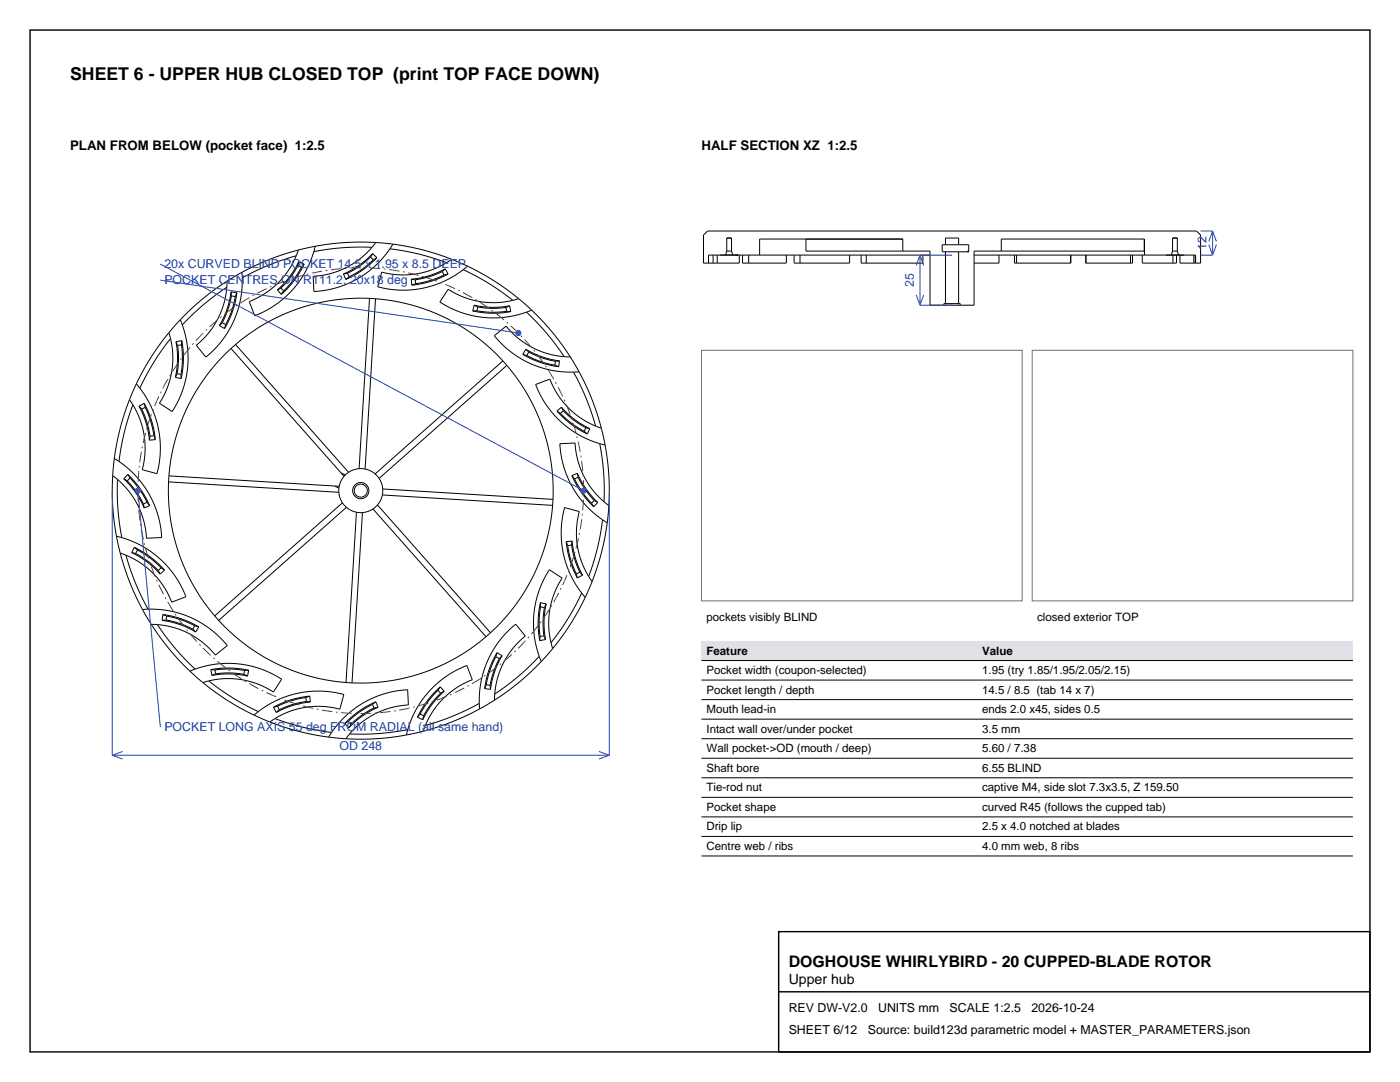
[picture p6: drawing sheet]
<svg xmlns="http://www.w3.org/2000/svg" width="279mm" height="216mm" viewBox="0 0 279 216" stroke-linecap="round" stroke-linejoin="round" font-family="sans-serif">
<g fill="none" stroke="#000" stroke-width=".2">
<path d="M45.3 57.3a48.6 48.6 0 0 0-8.9 7.5M45.3 56.1v1.2M45.3 56.1a49.6 49.6 0 0 0-9.3 7.7M46.1 58.2l1.2 .2M46.1 58.2a17.4 17.4 0 0 1-2.3 6.8M46.1 58.2l.1 .8M46.2 59l-.8 2.9-1 2.5M46.2 59l.8 .2M47 59.2l-.8 3-1.2 2.6M47.3 58.4a18.6 18.6 0 0 1-2.5 7.2M47.3 58.4l-.3 .8M48.3 54.3v1.1"/>
<path d="M48.3 54.3l-3 1.8M48.3 55.4a19.5 19.5 0 0 1-7.2 15.9l-1.9-2.4a16.5 16.5 0 0 0 6.1-11.6M55.4 57.9l.7 .8M56.1 57.5l-.7 .4M56.1 57.5l.5 .5M56.6 58l-.5 .7M59.1 51a48.6 48.6 0 0 0-10.8 4.4M59.5 53l-1.6 2.5-1.8 2M59.5 53l.7 .3M59.5 49.9l-.4 1.1M59.5 49.9a49.6 49.6 0 0 0-11.2 4.4M59.6 52.2l1.1 .5"/>
<path d="M59.6 52.2a17.4 17.4 0 0 1-4.2 5.7M59.6 52.2l-.1 .8M60.2 53.3l-1.7 2.6-1.9 2.1M60.7 52.7a18.6 18.6 0 0 1-4.6 6M60.7 52.7l-.5 .6M62.6 50.2a19.5 19.5 0 0 1-11.8 12.8l-1.1-2.8a16.5 16.5 0 0 0 9.4-9.2M62.9 49.1l-.3 1.1M62.9 49.1l-3.4 .8M68.5 54.7l.5 1.1M69.3 54.5l-.8 .2M69.3 54.5l.4 .7M69.7 55.2l-.7 .6"/>
<path d="M73.7 59.5l-2 34M74 51.3l-2.3 1.9-2.4 1.3M74 51.3l.5 .6M74.2 49.4a16.5 16.5 0 0 1-11.7 5.7l.1 3.1a19.5 19.5 0 0 0 15.2-8.6M74.2 49.4a48.6 48.6 0 0 0-11.6 .8M74.4 50.6l.8 .8M74.4 50.6a17.4 17.4 0 0 1-5.9 4.1M74.4 50.6l-.4 .7M74.5 51.9l-2.2 1.8-2.6 1.5M74.9 59.6l-2 34M75 48.4l-.8 1M75 48.4l3.4 .3"/>
<path d="M75 48.4a49.6 49.6 0 0 0-12.1 .7M75.2 51.4a18.6 18.6 0 0 1-6.2 4.4M75.2 51.4l-.7 .5M77.8 49.6a48.6 48.6 0 0 1 11.3 2.8M78.4 48.7l-.6 .9M78.4 48.7a49.6 49.6 0 0 1 11.7 3M82.1 55.7l.1 1.2M82.1 55.7l.8 .1M82.9 55.8l.1 .8M83 56.6l-.8 .3M88.3 54.2l-2.8 1.1-2.6 .5M88.3 54.2l.3 .7"/>
<path d="M88.6 54.9l-2.9 1.1-2.7 .6M88.9 53.6l.5 1.1M88.9 53.6a17.4 17.4 0 0 1-6.8 2.1M88.9 53.6l-.6 .6M89.1 52.4a16.5 16.5 0 0 1-12.9 1.9l-.8 2.9a19.5 19.5 0 0 0 17-3.4M89.4 54.7a18.6 18.6 0 0 1-7.2 2.2M89.4 54.7l-.8 .2M90.1 51.7l-1 .7M90.1 51.7l3.2 1.4M92.4 53.8a48.6 48.6 0 0 1 9.9 6.1M93.3 53.1l-.9 .7M93.3 53.1a49.6 49.6 0 0 1 10.2 6.5"/>
<path d="M102.3 59.9a16.5 16.5 0 0 1-12.9-2.2l-1.6 2.6a19.5 19.5 0 0 0 17.3 2M103.5 59.6l-1.2 .3M103.5 59.6l2.6 2.3M141.4 52.5h.9M141.4 52.5h-1v-5.6l.8-.8h97.6l.8 .8v5.6h-1M142.3 52.5h.8M142.3 50.9v1.6M143.1 50.9v1.6M143.6 50.9h3.6M143.6 50.9h.1M144.8 50.9h1.4M144.8 50.9h-3.4v1.6"/>
<path d="M145 50.1l-.2 .8M145 47.5h1M145 50.1h1M145 47.5v2.6M146 50.1l.2 .8M146 47.5v2.6M146.2 50.9h5.4M146.8 50.9h.5M147.2 50.9h.1M147.3 50.9h.1M147.5 50.9v1.6h-4.4M148.2 50.9v1.6h1.2"/>
<path d="M149.4 50.9v1.6M151.6 50.9h34M156.9 50.9v1.6h-7.5M158.5 50.9v1.6h1.2M159.7 50.9v1.6M160.8 47.7v2.4h24.8v10.8h2.8M169.6 50.9v1.6h-9.9M171.9 50.9v1.6h1M172.9 50.9v1.6M180.2 50.1v-2.4h-28.6v3.2M184.2 50.9v1.6h-11.3M188.7 50.2h2.6"/>
<path d="M188.7 48.8h2.6M188.7 48.8v-1.3h2.6v1.3M188.7 48.8h-.7v1.4h.7M188.7 50.2v10.4M191.3 50.2v10.4M191.3 50.2h2M191.3 48.8h2v1.4M193.3 50.1h-.2v.1h.2M194.4 50.9h34M199.4 50.9v1.6h-5M199.8 50.1v-2.4h28.6v3.2M202.5 50.9v1.6h.4"/>
<path d="M202.9 52.5h10.8M202.9 50.9v1.6M213.7 50.9v1.6M216.7 50.9v1.6M216.7 52.5h8.9M225.6 50.9v1.6M226 50.9v1.6h-.4M228 50.9v1.6h6.1M228.4 47.7v2.4h-34v10.8h-2.8M232.7 50.9h3.7M232.7 50.9h.1M233.8 50.9h1.4"/>
<path d="M233.8 50.9h-5.4M234 50.1l-.2 .8M234 47.5h1M234 50.1h1M234 47.5v2.6M234.1 50.9v1.6M234.8 50.9v1.6h-.7M235 50.1l.2 .8M235 47.5v2.6M235.2 50.9h3.4v1.6M235.5 50.9v1.6h2.8M236.4 50.9h.1"/>
<path d="M238.3 52.5h.2M238.3 50.9v1.6M238.5 52.5h.1M238.5 50.9v1.6M25.8 79.8l.7 1M25.8 79.8a49.6 49.6 0 0 0-3 11.7M27.2 76.6l.7 .9M27.2 76.6l-1.4 3.2M27.9 77.5a19.5 19.5 0 0 1 3.4 17l-2.9-.8a16.5 16.5 0 0 0-1.9-12.9M33.7 66.4l.3 1.2M33.7 66.4a49.6 49.6 0 0 0-6.5 10.2M34 67.6a48.6 48.6 0 0 0-6.1 9.9"/>
<path d="M35 75.3l1.1 .2M35.1 68.2a17.4 17.4 0 0 1-.1 7.1M35.1 68.2l.3 .7M35.3 74.6l-.3 .7M35.3 74.6l.8 .1M35.4 68.9l.2 3-.3 2.7M36 63.8l.4 1M36 63.8l-2.3 2.6M36.1 74.7v.8M36.2 68.8l.2 2.8-.3 3.1M36.2 68.8l-.8 .1M36.3 68l-1.2 .2"/>
<path d="M36.3 68a18.6 18.6 0 0 1-.2 7.5M36.3 68l-.1 .8M36.4 64.8a19.5 19.5 0 0 1-2 17.3l-2.6-1.6a16.5 16.5 0 0 0 2.2-12.9M43.8 65l1 .6M44.4 64.4l-.6 .6M44.4 64.4l.6 .4M45 64.8l-.2 .8M46.1 69.5l22.6 25.5M47 68.7l22.6 25.5M94.4 62a18.6 18.6 0 0 0 7.5 .2M94.6 60.9a17.4 17.4 0 0 0 7.1 .1M94.6 60.9l-.2 1.1"/>
<path d="M94.6 60.9l.7 .3M95.2 62h-.8M95.2 62l2.8 .3 3.1-.2M95.3 61.2l3 .3 2.7-.2M95.3 61.2l-.1 .8M100.4 72l-25.5 22.6M101 61.3l.1 .8M101.1 62.1l.8 .1M101.2 72.9l-25.5 22.6M101.7 61l.2 1.2M101.7 61l-.7 .3M104.3 70.7a18.6 18.6 0 0 0 7.2 2.5"/>
<path d="M104.3 70.7l.8 .2M104.9 69.7a17.4 17.4 0 0 0 6.8 2.3M104.9 69.7l-.6 1M104.9 69.7l.6 .6M105.1 62.3a48.6 48.6 0 0 1 7.5 8.9M105.1 70.9l2.6 1.2 3 .8M105.5 70.3l2.5 1 2.9 .8M105.5 70.3l-.4 .6M106.1 61.9l-1 .4M106.1 61.9a49.6 49.6 0 0 1 7.7 9.3M110.7 72.9l.8 .3M110.9 72.1l-.2 .8"/>
<path d="M111.7 72l-.2 1.2M111.7 72l-.8 .1M112.6 71.2a16.5 16.5 0 0 1-11.6-6.1l-2.4 1.9a19.5 19.5 0 0 0 15.9 7.2M112.6 71.2h1.2M113.8 71.2l1.8 3M114.5 74.2a48.6 48.6 0 0 1 4.4 10.8M115.6 74.2h-1.1M115.6 74.2a49.6 49.6 0 0 1 4.4 11.2M188.4 60.9h3.2M188.7 60.6h2.6M188.7 60.6h-.3v.3M191.3 60.6h.3v.3"/>
<path d="M22.5 94.9l1 .8M22.5 94.9v6.2l.7 5.9M22.8 91.5l.9 .6M22.8 91.5l-.3 3.4M23.5 95.7a48.6 48.6 0 0 0 .8 11.6M23.7 92.1a19.5 19.5 0 0 1 8.6 15.2l-3.1 .1a16.5 16.5 0 0 0-5.7-11.7M24.7 95.5a17.4 17.4 0 0 1 4.1 5.9M24.7 95.5l.7 .4M25.4 95.9l1.9 2.3 1.3 2.4M25.5 94.7l-.8 .8M25.5 94.7a18.6 18.6 0 0 1 4.4 6.2M25.5 94.7l.5 .7"/>
<path d="M26 95.4l1.8 2.2 1.5 2.6M26 95.4l-.6 .5M26.5 80.8a48.6 48.6 0 0 0-2.8 11.3M27.7 81a17.4 17.4 0 0 1 2.1 6.8M27.7 81l.6 .6M28.3 81.6l1 2.6 .6 2.8M28.8 80.5l-1.1 .5M28.8 80.5a18.6 18.6 0 0 1 2.2 7.2M28.8 80.5l.2 .8M29 81.3l1 2.6 .7 3M29 81.3l-.7 .3M29.9 87l-.1 .8"/>
<path d="M30.7 86.9l.3 .8M30.7 86.9l-.8 .1M31 87.7l-1.2 .1M33.6 96.2l34 2M33.7 95l34 2M66.8 97l.8 .4M68.1 94.4h.1M68.1 94.4l.8 .4M76.3 98.8l34 2M76.4 97.6l34 2M111.2 82a18.6 18.6 0 0 0 6 4.6M111.2 82l.7 .5"/>
<path d="M111.9 82.5l2.1 1.9 2.6 1.7M112 81.3a17.4 17.4 0 0 0 5.7 4.2M112 81.3l-.8 .7M112 81.3l.4 .7M112.4 82l2 1.8 2.5 1.6M112.4 82l-.5 .5M114.1 94.9a18.6 18.6 0 0 0 4.4 6.2M114.1 94.9l.6 .7M114.7 95.6l1.4 2.4 1.9 2.4M115.2 94.4a17.4 17.4 0 0 0 4.1 5.9M115.2 94.4l-1.1 .5M115.2 94.4l.2 .8"/>
<path d="M115.4 95.2l1.3 2.4 1.9 2.3M115.4 95.2l-.7 .4M116.6 86.1l.6 .5M116.9 85.4l.8 .1M116.9 85.4l-.3 .7M117.7 85.5l-.5 1.1M118.6 99.9l.7 .4M118.6 99.9l-.6 .5M118.9 85a16.5 16.5 0 0 1-9.2-9.4l-2.8 1.1a19.5 19.5 0 0 0 12.8 11.8M118.9 85l1.1 .4M119.7 88.5l1.1 .3M119.7 88.5a48.6 48.6 0 0 1 .8 11.6"/>
<path d="M120 85.4l.8 3.4M120.8 88.8a49.6 49.6 0 0 1 .7 12.1M23.2 107l1.1 .3M23.2 107l.8 3.4M24 110.4l1.1 .4M24 110.4a49.6 49.6 0 0 0 4.4 11.2M24.3 107.3a19.5 19.5 0 0 1 12.8 11.8l-2.8 1.1a16.5 16.5 0 0 0-9.2-9.4M25.1 110.8a48.6 48.6 0 0 0 4.4 10.8M26.3 110.3a17.4 17.4 0 0 1 5.7 4.2M26.3 110.3l.8 .1M26.8 109.2l-.5 1.1M26.8 109.2a18.6 18.6 0 0 1 6 4.6"/>
<path d="M26.8 109.2l.6 .5M27.1 110.4l2.5 1.6 2 1.8M27.4 109.7l2.4 1.6 2.3 2M27.4 109.7l-.3 .7M28.6 100.6l.2 .8M29.3 100.2l.6 .7M29.3 100.2l-.7 .4M29.9 100.9l-1.1 .5M31.6 113.8l.4 .7M32.1 113.3l.7 .5M32.1 113.3l-.5 .5M32.8 113.8l-.8 .7"/>
<path d="M68.3 100.3l-25.5 22.6M69.1 101.2l-25.5 22.6M71.1 102.2l-2 34M72.3 102.3l-2 34M74.4 101.6l22.6 25.5M75.3 100.8l22.6 25.5M113 108.1a18.6 18.6 0 0 0 2.2 7.2M113 108.1l.3 .8M113.3 108.9l.6 2.7 1.1 2.9M114.1 108.8l.5 2.6 1.1 2.8M114.1 108.8l-.8 .1M114.2 108a17.4 17.4 0 0 0 2.1 6.8"/>
<path d="M114.2 108l-1.2 .1M114.2 108l-.1 .8M115 114.5l.2 .8M115.7 114.2l.6 .6M115.7 114.2l-.7 .3M116.1 118.3l.7 .9M116.1 118.3a48.6 48.6 0 0 1-6.1 9.9M116.3 114.8l-1.1 .5M116.8 119.2a49.6 49.6 0 0 1-6.5 10.2M117.5 115a16.5 16.5 0 0 1-1.9-12.9l-2.9-.8a19.5 19.5 0 0 0 3.4 17M117.5 115l.7 1M118 100.4l.5 .7"/>
<path d="M118.2 116l-1.4 3.2M119.3 100.3l-.8 .8M120.3 103.7l.9 .6M120.3 103.7a48.6 48.6 0 0 1-2.8 11.3M120.5 100.1a16.5 16.5 0 0 1-5.7-11.7l-3.1 .1a19.5 19.5 0 0 0 8.6 15.2M120.5 100.1l1 .8M121.2 104.3a49.6 49.6 0 0 1-3 11.7M121.5 100.9l-.3 3.4M28.4 121.6l1.8 3M29.5 121.6a19.5 19.5 0 0 1 15.9 7.2l-2.4 1.9a16.5 16.5 0 0 0-11.6-6.1M29.5 121.6h-1.1M30.2 124.6h1.2"/>
<path d="M30.2 124.6a49.6 49.6 0 0 0 7.7 9.3M31.4 124.6a48.6 48.6 0 0 0 7.5 8.9M32.3 123.8a17.4 17.4 0 0 1 6.8 2.3M32.5 122.6l-.2 1.2M32.5 122.6a18.6 18.6 0 0 1 7.2 2.5M32.5 122.6l.8 .3M33.1 123.7l-.8 .1M33.1 123.7l2.7 .7 2.7 1.1M33.3 122.9l3 .8 2.6 1.2M33.3 122.9l-.2 .8M37.9 133.9l2.6 2.3M38.5 125.5l.6 .6"/>
<path d="M38.9 124.9l.8 .2M38.9 124.9l-.4 .6M38.9 133.5a19.5 19.5 0 0 1 17.3 2l-1.6 2.6a16.5 16.5 0 0 0-12.9-2.2M38.9 133.5l-1 .4M39.7 125.1l-.6 1M40.5 136.2a49.6 49.6 0 0 0 10.2 6.5M41.7 135.9a48.6 48.6 0 0 0 9.9 6.1M41.7 135.9l-1.2 .3M42.1 133.6l.2 1.2M42.1 133.6a18.6 18.6 0 0 1 7.5 .2M42.1 133.6l.8 .1M42.3 134.8a17.4 17.4 0 0 1 7.1 .1"/>
<path d="M42.9 133.7l2.8-.2 3.1 .3M42.9 133.7l.1 .8M43 134.5l-.7 .3M43 134.5l3-.2 2.7 .3M48.7 134.6l.7 .3M48.8 133.8l-.1 .8M49.6 133.8l-.2 1.1M49.6 133.8h-.8M61 139.2l-3 .7-2.6 1M61 139.2l.1 .8M61.1 140l-2.8 .6-2.6 1M61.1 140l.8 .1"/>
<path d="M61.8 138.9l.1 1.2M61.8 138.9a18.6 18.6 0 0 0-7.2 2.2M61.8 138.9l-.8 .3M87.4 137.8l-1.9 2.1-1.7 2.6M87.4 137.8l.5 .5M87.9 137.1l.7 .8M87.9 137.1a18.6 18.6 0 0 0-4.6 6M87.9 137.1l-.5 .7M87.9 138.3l-1.8 2-1.6 2.5M88.6 137.9a17.4 17.4 0 0 0-4.2 5.7M88.6 137.9l-.7 .4M96.7 137.4l1.2 .2"/>
<path d="M97 136.6l-.3 .8M97 136.6l.8 .2M97.8 136.8l.1 .8M98.7 139.7l-3 1.8M98.7 138.5a16.5 16.5 0 0 1 6.1-11.6l-1.9-2.4a19.5 19.5 0 0 0-7.2 15.9M98.7 138.5v1.2M99 131l-1.2 2.6-.8 3M99 131l.6 .4M99.2 130.2l1 .6M99.2 130.2a18.6 18.6 0 0 0-2.5 7.2M99.2 130.2l-.2 .8M99.6 131.4l-1.1 2.7-.7 2.7"/>
<path d="M100.2 130.8a17.4 17.4 0 0 0-2.3 6.8M100.2 130.8l-.6 .6M107.6 131l.4 1M107.6 131a48.6 48.6 0 0 1-8.9 7.5M107.8 127l-.1 .8M107.9 120.3l1.1 .2M107.9 120.3a18.6 18.6 0 0 0-.2 7.5M107.9 120.3v.8M107.9 121.1l-.3 2.8 .2 3.1M107.9 121.1l.8 .1M108 132a49.6 49.6 0 0 1-9.3 7.7M108.6 126.9l.3 .7"/>
<path d="M108.6 126.9l-.8 .1M108.7 121.2l-.3 3 .2 2.7M108.9 127.6l-1.2 .2M109 120.5a17.4 17.4 0 0 0-.1 7.1M109 120.5l-.3 .7M110 128.2a16.5 16.5 0 0 1 2.2-12.9l-2.6-1.6a19.5 19.5 0 0 0-2 17.3M110 128.2l.3 1.2M110.3 129.4l-2.3 2.6M50.7 142.7l3.2 1.4M51.6 142a19.5 19.5 0 0 1 17-3.4l-.8 2.9a16.5 16.5 0 0 0-12.9 1.9M51.6 142l-.9 .7M53.9 144.1a49.6 49.6 0 0 0 11.7 3"/>
<path d="M54.6 141.1l.5 1.1M54.9 143.4a48.6 48.6 0 0 0 11.3 2.8M54.9 143.4l-1 .7M55.4 140.9l-.8 .2M55.4 140.9l.3 .7M55.7 141.6l-.6 .6M61.9 140.1a17.4 17.4 0 0 0-6.8 2.1M65.6 147.1l3.4 .3M66.2 146.2a19.5 19.5 0 0 1 15.2-8.6l.1 3.1a16.5 16.5 0 0 0-11.7 5.7M66.2 146.2l-.6 .9M68.8 144.4l.8 .8M69.5 143.9l-.7 .5"/>
<path d="M69.5 143.9l.5 .6M69.8 146.4l-.8 1M70 144.5l-.4 .7M74.3 140.6l-2.4 1.4-2.4 1.9M74.3 140.6l.4 .7M74.7 141.3l-2.4 1.3-2.3 1.9M75 140l.5 1.1M75 140a18.6 18.6 0 0 0-6.2 4.4M75 140l-.7 .6M75.5 141.1a17.4 17.4 0 0 0-5.9 4.1M75.5 141.1l-.8 .2M81.1 146.7a49.6 49.6 0 0 1-12.1 .7"/>
<path d="M81.4 145.6l-.3 1.1M81.4 145.6a48.6 48.6 0 0 1-11.6 .8M83.3 143.1l1.1 .5M83.8 142.5l-.5 .6M83.8 142.5l.7 .3M84.5 145.9l-3.4 .8M84.5 142.8l-.1 .8M84.9 144.8a16.5 16.5 0 0 1 9.4-9.2l-1.1-2.8a19.5 19.5 0 0 0-11.8 12.8M84.9 144.8l-.4 1.1M95.7 140.4v1.1M95.7 140.4a48.6 48.6 0 0 1-10.8 4.4M95.7 141.5a49.6 49.6 0 0 1-11.2 4.4"/>
<circle cx="72" cy="97.9" r="4.4"/>
<circle cx="72" cy="97.9" r="1.63"/>
<circle cx="72" cy="97.9" r="1.31"/>
<circle cx="72" cy="97.9" r="38.4"/>
</g>
<path d="M116.5 97.9a44.5 44.5 0 0 0-66.1-38.9 44.5 44.5 0 0 0-2 76.6 44.5 44.5 0 0 0 68-35.4l.1-2.3" fill="none" stroke="#bf1a1a" stroke-width=".2" stroke-dasharray="2.1 .7 .4 .7" stroke-linecap="butt"/>
<g fill="none" stroke="#1a40b3" stroke-width=".2">
<path d="M32 52.7l84.5 45.2M32 55.9l71.5 10.5M182.8 58.8l.8 2.1M183.6 50.9h6.4M183.6 50.9v10M183.6 50.9l.8 2.1M183.6 50.9l-.8 2.1M184.4 58.8l-.8 2.1M239.6 50.9h2.4M239.6 46.1h2.4M241.2 48.8l.8 2.1M242 46.1v4.8"/>
<path d="M242 46.1l.8 2.1M242 46.1l-.8 2.1M242.8 48.8l-.8 2.1M183.6 60.9h6.4M22.4 97.9v52.8M27.5 97.9l4.5 47.2M121.6 97.9v52.8M22.4 150.7h99.2M22.4 150.7l2.1 .8M24.5 149.9l-2.1 .8M119.5 149.9l2.1 .8M121.6 150.7l-2.1 .8"/>
</g>
<g fill="#1a40b3" stroke="#1a40b3" stroke-width=".2">
<circle cx="116.5" cy="97.9" r=".5"/>
<circle cx="103.5" cy="66.4" r=".5"/>
<circle cx="27.5" cy="97.9" r=".5"/>
</g>
<path d="M140 69.9h64v50h-64zM206 69.9h64v50h-64z" fill="none" stroke="#737373" stroke-width=".2"/>
<path d="M140 127.9h130v3.9h-130z" fill-rule="evenodd" fill="#e0e0e6"/>
<path d="M140 131.8h130M140 135.7h130M140 139.6h130M140 143.5h130M140 147.4h130M140 151.3h130M140 155.2h130M140 159.1h130M140 163h130M140 166.9h130M140 170.8h130" fill="none" stroke="#000" stroke-width=".2"/>
<path d="M6 6h267.4v203.9h-267.4zM155.4 185.9h118v24h-118zM155.4 197.9h118" fill="none" stroke="#000" stroke-width=".28"/>
<text font-size="3.5" x="14" y="15.9">SHEET 6 - UPPER HUB CLOSED TOP (print TOP FACE DOWN)</text>
<text font-size="3.2" x="157.4" y="192.9">DOGHOUSE WHIRLYBIRD - 20 CUPPED-BLADE ROTOR</text>
<text font-size="2.8" x="157.4" y="196.4">Upper hub</text>
<g font-size="2.6">
<text x="14" y="29.9">PLAN FROM BELOW (pocket face) 1:2.5</text>
<text x="140" y="29.9">HALF SECTION XZ 1:2.5</text>
</g>
<g font-size="2.5" fill="#1a40b3">
<text x="32.8" y="53.5">20x CURVED BLIND POCKET 14.5 x 1.95 x 8.5 DEEP</text>
<text x="240.8" y="49.9" transform="rotate(-90 240.8 49.9)">12</text>
<text x="32.8" y="56.7">POCKET CENTRES ON R111.2, 20x18 deg</text>
<text x="182.4" y="57.3" transform="rotate(-90 182.4 57.3)">25</text>
<text x="32.8" y="145.9">POCKET LONG AXIS 55 deg FROM RADIAL (all same hand)</text>
<text x="67.7" y="149.7">OD 248</text>
</g>
<g font-size="2.5">
<text x="157.4" y="201.9">REV DW-V2.0</text>
<text x="175.2" y="201.9">UNITS mm</text>
<text x="189.5" y="201.9">SCALE 1:2.5</text>
<text x="205.8" y="201.9">2026-10-24</text>
<text x="157.4" y="206.4">SHEET 6/12</text>
<text x="173.2" y="206.4">Source: build123d parametric model + MASTER_PARAMETERS.json</text>
</g>
<g font-size="2.3">
<text x="141" y="123.9">pockets visibly BLIND</text>
<text x="207" y="123.9">closed exterior TOP</text>
<text x="141" y="130.6">Feature</text>
<text x="196" y="130.6">Value</text>
<text x="141" y="134.5">Pocket width (coupon-selected)</text>
<text x="196" y="134.5">1.95 (try 1.85/1.95/2.05/2.15)</text>
<text x="141" y="138.4">Pocket length / depth</text>
<text x="141" y="142.3">Mouth lead-in</text>
<text x="196" y="138.4">14.5 / 8.5 (tab 14 x 7)</text>
<text x="196" y="142.3">ends 2.0 x45, sides 0.5</text>
<text x="141" y="146.2">Intact wall over/under pocket</text>
<text x="196" y="146.2">3.5 mm</text>
<text x="141" y="150.1">Wall pocket-&gt;OD (mouth / deep)</text>
<text x="141" y="154">Shaft bore</text>
<text x="196" y="150.1">5.60 / 7.38</text>
<text x="196" y="154">6.55 BLIND</text>
<text x="141" y="157.9">Tie-rod nut</text>
<text x="141" y="161.8">Pocket shape</text>
<text x="196" y="157.9">captive M4, side slot 7.3x3.5, Z 159.50</text>
<text x="196" y="161.8">curved R45 (follows the cupped tab)</text>
<text x="141" y="165.7">Drip lip</text>
<text x="196" y="165.7">2.5 x 4.0 notched at blades</text>
<text x="141" y="169.6">Centre web / ribs</text>
<text x="196" y="169.6">4.0 mm web, 8 ribs</text>
</g>
</svg>
